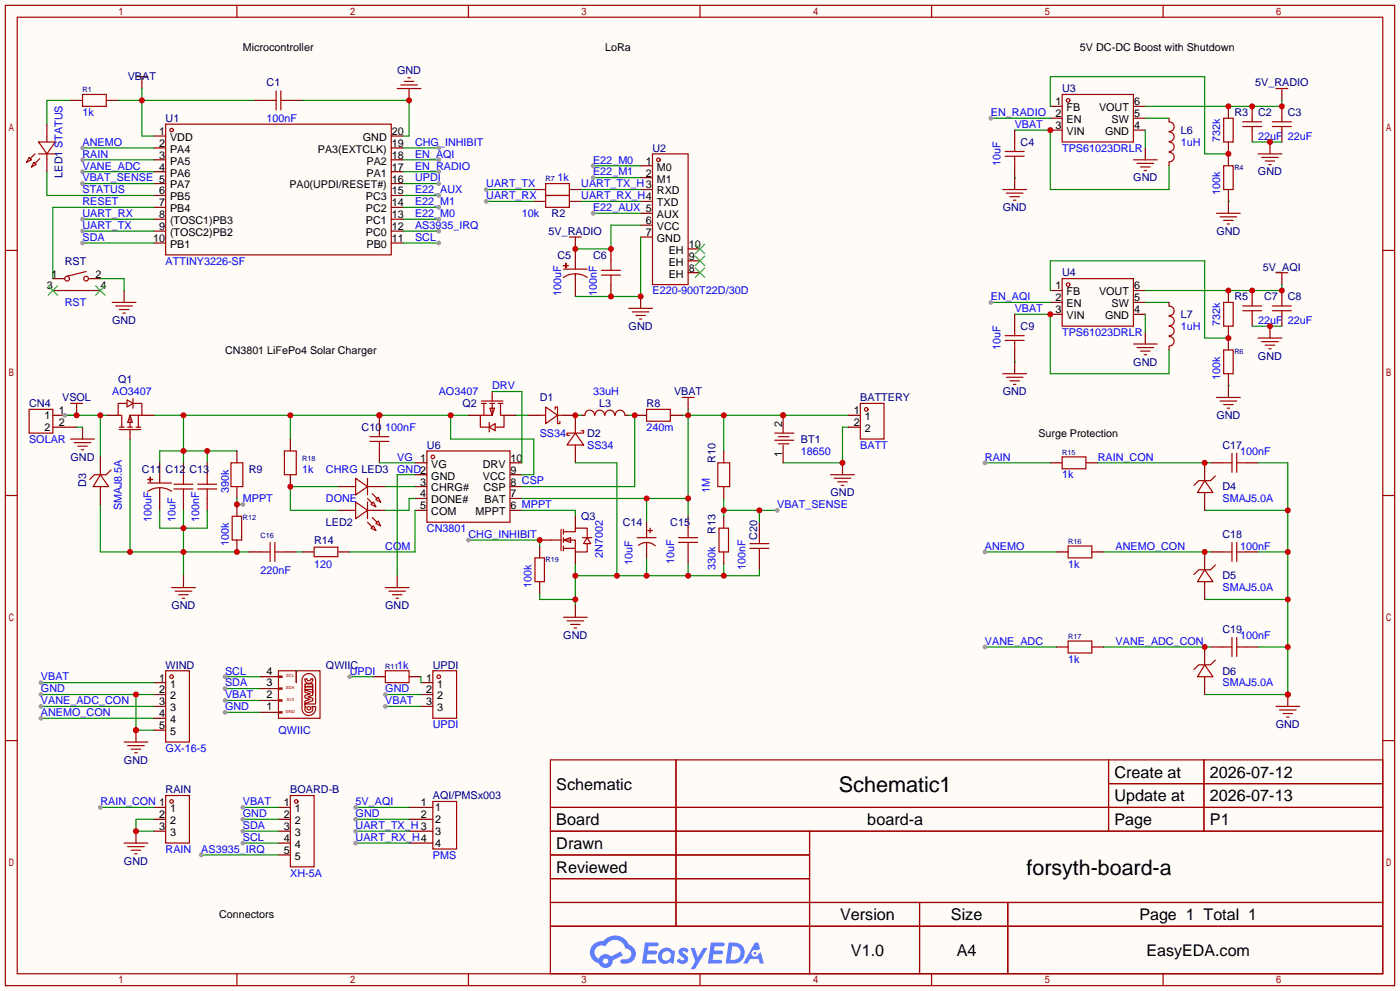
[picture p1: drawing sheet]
<svg xmlns="http://www.w3.org/2000/svg" width="299mm" height="212mm" viewBox="0 0 299 212" stroke-linecap="round" stroke-linejoin="round" font-family="sans-serif">
<path d="M0 0h299.5v211.8h-299.5z" fill="#fffcf7"/>
<g fill="none" stroke="#a10000" stroke-width=".25">
<path d="M1.1 1.1h297.2v209.6h-297.2zM3.7 3.7h292.1v204.5h-292.1zM50.7 1.1v2.6M100.2 1.1v2.6M149.7 1.1v2.6M199.3 1.1v2.6M248.8 1.1v2.6M1.1 53.5h2.6M295.8 53.5h2.5M1.1 105.9h2.6M295.8 105.9h2.5M1.1 158.3h2.6"/>
<path d="M295.8 158.3h2.5M117.7 162.4h178.1v45.8h-178.1zM117.7 172.6h178.1M117.7 177.7h178.1M144.6 162.4v35.6M173.2 177.7v30.5M237.1 162.4v15.3M237.1 167.5h58.7M257.5 162.4v15.3M117.7 182.8h55.5M117.7 192.9h178.1M117.7 187.8h55.5"/>
<path d="M117.7 198h178.1M196.7 192.9v15.3M215.6 192.9v15.3M50.7 208.2v2.5M100.2 208.2v2.5M149.7 208.2v2.5M199.3 208.2v2.5M248.8 208.2v2.5"/>
</g>
<g fill="#5487ff">
<path d="M145.5 202.8a1.3 1.3 0 0 1 1.8 .3l-.4 .6a.54 .54 0 0 0-.9-.2l.1 .2a1.28 1.28 0 0 1 .8 2 1.53 1.53 0 0 1-2.2-.3l.5-.6 .8 .5a.31 .31 0 0 0 .4-.3 .31 .31 0 0 0-.3-.3 1.12 1.12 0 0 1-.6-1.9z"/>
<path d="M147.7 202.7h.9l.7 1.9 1.1-1.9h.9l-2.7 4.5h-.9l1-1.7z"/>
<path d="M138 201.5h1.6a1.31 1.31 0 0 1 1.2 .2 .4 .4 0 0 1-.3 .6h-1.8l-.1 .9h1.6a.4 .4 0 0 1 .4 .4 .4 .4 0 0 1-.4 .4h-1.7l-.2 1.2h1.4a.46 .46 0 0 1 .5 .1 .46 .46 0 0 1 .1 .5l-.3 .2h-2.7z"/>
<path d="M152.1 201.5h1.6a1.32 1.32 0 0 1 1.3 .2 .39 .39 0 0 1-.4 .6h-1.7l-.2 .9h1.7a.4 .4 0 0 1 .3 .4 .4 .4 0 0 1-.4 .4h-1.7l-.2 1.2h1.4a.46 .46 0 0 1 .5 .1 .46 .46 0 0 1 .1 .5l-.3 .2h-2.7z"/>
<path d="M161.5 201.5h.7l.4 1.3-.7 .4a.75 .75 0 0 0-1.1 .3 .75 .75 0 0 0 .5 1 .75 .75 0 0 0 .9-.6l.6-.3 .6 2.4h-.9l-.2-1h-1.9l-.5 1h-.9z"/>
<path d="M155.9 201.5l-.7 4.5h1.5a2.27 2.27 0 0 0 2.6-2.3 2.27 2.27 0 0 0-2.7-2.2zM156.6 202.3a1.5 1.5 0 0 1 1.8 1.5 1.5 1.5 0 0 1-1.9 1.4h-.3z"/>
<path d="M141.3 203.1a1.6 1.6 0 0 0-.3 2.3 1.6 1.6 0 0 0 2.3 .2l.8 .4 .3-2.5-.2-.3h-.4a1.58 1.58 0 0 0-2.5-.1zM141.9 203.6a.98 .98 0 0 1 1.6 .5 .98 .98 0 0 1-1.1 1.2 .94 .94 0 0 1-.8-.6 .94 .94 0 0 1 .3-1.1z"/>
<path d="M126.9 201.9a2.37 2.37 0 0 0 1.2 4 1.54 1.54 0 0 0 1.7 1 1.54 1.54 0 0 0 1.3-1.6l2.1-1.1-.5-.8-2 1.1a1.57 1.57 0 0 0-2.6 .4 1.5 1.5 0 0 1-.8-2.1 1.5 1.5 0 0 1 2.2-.5 2.23 2.23 0 0 1 2.3-1.4 2.23 2.23 0 0 1 2 1.8 1.16 1.16 0 0 1 1.2 1.1 1.16 1.16 0 0 1-1 1.3h-.7a.47 .47 0 0 0-.6 .3 .47 .47 0 0 0 .4 .6 2.17 2.17 0 0 0 2.5-1 2.17 2.17 0 0 0-.3-2.7l-.8-.4a3.2 3.2 0 0 0-5.4-.7l-1.2 .1zM129 205.4a.58 .58 0 0 1 1.1 0 .58 .58 0 0 1-1.1 0z"/>
<circle cx="161.5" cy="203.8" r=".28"/>
</g>
<g fill="none" stroke="#a10000" stroke-width=".25">
<path d="M35.4 26.5h48.3v28h-48.3zM139.6 32.9h7.6v27.9h-7.6zM227.2 20.2h15.2v10.2h-15.2zM227.2 59.6h15.2v10.1h-15.2zM6.2 87.5h5.1v5.1h-5.1zM91.3 96.4h17.8v15.2h-17.8zM35.4 143.4h5.1v15.2h-5.1zM92.6 143.4h5.1v10.1h-5.1zM35.4 170.1h5.1v10.1h-5.1zM62.1 170.1h5.1v15.2h-5.1zM92.6 171.3h5.1v10.2h-5.1z"/>
<circle cx="36.7" cy="27.8" r=".38"/>
<circle cx="140.8" cy="34.2" r=".38"/>
<circle cx="228.5" cy="21.5" r=".38"/>
<circle cx="228.5" cy="60.8" r=".38"/>
<circle cx="92.6" cy="97.7" r=".38"/>
<circle cx="36.7" cy="144.7" r=".38"/>
<circle cx="93.9" cy="144.7" r=".38"/>
<circle cx="36.7" cy="171.3" r=".38"/>
<circle cx="63.4" cy="171.3" r=".38"/>
</g>
<g fill="none" stroke="#870000" stroke-width=".25">
<path d="M32.9 29.1h2.5M32.9 31.6h2.5M32.9 34.2h2.5M32.9 36.7h2.5M32.9 39.2h2.5M83.7 29.1h2.5M83.7 31.6h2.5M83.7 34.2h2.5M83.7 36.7h2.5M83.7 39.2h2.5M137 35.4h2.6M137 38h2.6"/>
<path d="M224.7 22.7h2.5M224.7 25.3h2.5M224.7 27.8h2.5M242.4 22.7h2.6M242.4 25.3h2.6M242.4 27.8h2.6M32.9 41.8h2.5M32.9 44.3h2.5M32.9 46.9h2.5M32.9 49.4h2.5M32.9 51.9h2.5M83.7 41.8h2.5"/>
<path d="M83.7 44.3h2.5M83.7 46.9h2.5M83.7 49.4h2.5M83.7 51.9h2.5M137 40.5h2.6M137 43.1h2.6M137 45.6h2.6M137 48.1h2.6M137 50.7h2.6M147.2 55.8h2.5M147.2 58.3h2.5M147.2 53.2h2.5"/>
<path d="M224.7 62.1h2.5M224.7 64.6h2.5M224.7 67.2h2.5M242.4 62.1h2.6M242.4 64.6h2.6M242.4 67.2h2.6M11.3 88.8h5.1M11.3 91.3h5.1M88.8 98.9h2.5M109.1 98.9h2.5M88.8 101.5h2.5M88.8 104h2.5"/>
<path d="M88.8 106.6h2.5M88.8 109.1h2.5M109.1 101.5h2.5M109.1 104h2.5M109.1 106.6h2.5M109.1 109.1h2.5M32.9 145.9h2.5M32.9 148.5h2.5M32.9 151h2.5M32.9 153.5h2.5M32.9 156.1h2.5M90 145.9h2.6"/>
<path d="M90 148.5h2.6M90 151h2.6M32.9 172.6h2.5M32.9 175.1h2.5M32.9 177.7h2.5M59.6 172.6h2.5M59.6 175.1h2.5M59.6 177.7h2.5M87.5 172.6h5.1M87.5 175.1h5.1M87.5 177.7h5.1M59.6 180.2h2.5"/>
<path d="M59.6 182.8h2.5M87.5 180.2h5.1"/>
</g>
<path d="M148.7 54.7l2 2.1M148.7 57.3l2 2M148.7 52.2l2 2M150.7 54.7l-2 2.1M150.7 57.3l-2 2M150.7 52.2l-2 2" fill="none" stroke="#3c3" stroke-width=".25"/>
<path d="M145.9 88.8h35.6M147.2 87.5v22.9M154.8 88.8v7.6M111.6 106.6h35.6M138.3 106.6v5" fill="none" stroke="#008700" stroke-width=".25"/>
<g fill="#c00">
<circle cx="154.8" cy="88.8" r=".63"/>
<circle cx="147.2" cy="88.8" r=".63"/>
<circle cx="147.2" cy="106.6" r=".63"/>
<circle cx="138.3" cy="106.6" r=".63"/>
<circle cx="167.5" cy="88.8" r=".63"/>
</g>
<path d="M274.2 20.2v1.3M274.2 59.6v1.2" fill="none" stroke="#870000" stroke-width=".25"/>
<path d="M272.9 18.9h2.6M274.2 18.9v1.3M272.9 58.3h2.6M274.2 58.3v1.3" fill="none" stroke="#a10000" stroke-width=".25"/>
<path d="M212 25.3h12.7M274.2 21.5v1.2h-29.2M274.2 60.8v1.3h-29.2" fill="none" stroke="#008700" stroke-width=".25"/>
<circle cx="212" cy="25.3" r=".51" fill="#999"/>
<path d="M212 64.6h12.7" fill="none" stroke="#008700" stroke-width=".25"/>
<circle cx="212" cy="64.6" r=".51" fill="#999"/>
<path d="M86.2 39.2h7.7" fill="none" stroke="#008700" stroke-width=".25"/>
<circle cx="93.9" cy="39.2" r=".51" fill="#999"/>
<path d="M86.2 36.7h7.7" fill="none" stroke="#008700" stroke-width=".25"/>
<circle cx="93.9" cy="36.7" r=".51" fill="#999"/>
<path d="M86.2 34.2h7.7" fill="none" stroke="#008700" stroke-width=".25"/>
<circle cx="93.9" cy="34.2" r=".51" fill="#999"/>
<path d="M86.2 31.6h7.7" fill="none" stroke="#008700" stroke-width=".25"/>
<circle cx="93.9" cy="31.6" r=".51" fill="#999"/>
<path d="M17.7 31.6h15.2" fill="none" stroke="#008700" stroke-width=".25"/>
<circle cx="17.7" cy="31.6" r=".51" fill="#999"/>
<path d="M17.7 34.2h15.2" fill="none" stroke="#008700" stroke-width=".25"/>
<circle cx="17.7" cy="34.2" r=".51" fill="#999"/>
<path d="M17.7 36.7h15.2" fill="none" stroke="#008700" stroke-width=".25"/>
<circle cx="17.7" cy="36.7" r=".51" fill="#999"/>
<path d="M17.7 39.2h15.2" fill="none" stroke="#008700" stroke-width=".25"/>
<circle cx="17.7" cy="39.2" r=".51" fill="#999"/>
<path d="M86.2 51.9h7.7" fill="none" stroke="#008700" stroke-width=".25"/>
<circle cx="93.9" cy="51.9" r=".51" fill="#999"/>
<path d="M17.7 51.9h15.2" fill="none" stroke="#008700" stroke-width=".25"/>
<circle cx="17.7" cy="51.9" r=".51" fill="#999"/>
<path d="M17.7 49.4h15.2" fill="none" stroke="#008700" stroke-width=".25"/>
<circle cx="17.7" cy="49.4" r=".51" fill="#999"/>
<path d="M17.7 46.9h15.2" fill="none" stroke="#008700" stroke-width=".25"/>
<circle cx="17.7" cy="46.9" r=".51" fill="#999"/>
<path d="M10 36.7v5.1h22.9M86.2 49.4h7.7" fill="none" stroke="#008700" stroke-width=".25"/>
<circle cx="93.9" cy="49.4" r=".51" fill="#999"/>
<path d="M86.2 46.9h7.7" fill="none" stroke="#008700" stroke-width=".25"/>
<circle cx="93.9" cy="46.9" r=".51" fill="#999"/>
<path d="M86.2 44.3h7.7" fill="none" stroke="#008700" stroke-width=".25"/>
<circle cx="93.9" cy="44.3" r=".51" fill="#999"/>
<path d="M86.2 41.8h7.7" fill="none" stroke="#008700" stroke-width=".25"/>
<circle cx="93.9" cy="41.8" r=".51" fill="#999"/>
<path d="M87.5 18.9v2.6" fill="none" stroke="#870000" stroke-width=".25"/>
<path d="M85 18.9h5M85.7 18.2h3.6M86.5 17.4h2M87.2 16.6h.6" fill="none" stroke="#a10000" stroke-width=".25"/>
<path d="M64.6 21.5h22.9v7.6h-1.3" fill="none" stroke="#008700" stroke-width=".25"/>
<circle cx="87.5" cy="21.5" r=".63" fill="#c00"/>
<path d="M30.4 17.7v1.2" fill="none" stroke="#870000" stroke-width=".25"/>
<path d="M29.1 16.4h2.5M30.4 16.4v1.3" fill="none" stroke="#a10000" stroke-width=".25"/>
<path d="M30.4 18.9v10.2h2.5M15.1 21.5h-5.1v5M25.3 21.5h29.2" fill="none" stroke="#008700" stroke-width=".25"/>
<circle cx="30.4" cy="21.5" r=".63" fill="#c00"/>
<path d="M272.2 66.4h4M272.2 65.4h4" fill="none" stroke="#a10000" stroke-width=".25"/>
<path d="M274.2 62.1v2.5M274.2 67.2v2.5" fill="none" stroke="#870000" stroke-width=".25"/>
<circle cx="274.2" cy="62.1" r=".63" fill="#c00"/>
<path d="M265.8 66.4h4.1M265.8 65.4h4.1M274.2 64.6v.8M274.2 66.4v.8" fill="none" stroke="#a10000" stroke-width=".25"/>
<path d="M267.8 62.1v2.5M267.8 67.2v2.5" fill="none" stroke="#870000" stroke-width=".25"/>
<circle cx="267.8" cy="62.1" r=".63" fill="#c00"/>
<path d="M272.2 27.1h4M272.2 26h4M267.8 64.6v.8M267.8 66.4v.8" fill="none" stroke="#a10000" stroke-width=".25"/>
<path d="M274.2 22.7v2.6M274.2 27.8v2.6" fill="none" stroke="#870000" stroke-width=".25"/>
<circle cx="274.2" cy="22.7" r=".63" fill="#c00"/>
<path d="M265.8 27.1h4.1M265.8 26h4.1M274.2 25.3v.7M274.2 27.1v.7" fill="none" stroke="#a10000" stroke-width=".25"/>
<path d="M267.8 22.7v2.6M267.8 27.8v2.6" fill="none" stroke="#870000" stroke-width=".25"/>
<circle cx="267.8" cy="22.7" r=".63" fill="#c00"/>
<path d="M242.4 34.2h5.1M243.2 34.9h3.6M244 35.7h2M244.7 36.4h.5M267.8 25.3v.7M267.8 27.1v.7M242.4 73.5h5.1M243.2 74.3h3.6M244 75.1h2M244.7 75.8h.5" fill="none" stroke="#a10000" stroke-width=".25"/>
<path d="M245 31.6v2.6M271.7 30.4v2.5M245 71v2.5" fill="none" stroke="#870000" stroke-width=".25"/>
<path d="M245 27.8v3.8M267.8 30.4h6.4M245 67.2v3.8M267.8 69.7h6.4" fill="none" stroke="#008700" stroke-width=".25"/>
<circle cx="271.7" cy="30.4" r=".63" fill="#c00"/>
<path d="M269.1 32.9h5.1M269.9 33.7h3.5M270.6 34.4h2.1M271.4 35.2h.5" fill="none" stroke="#a10000" stroke-width=".25"/>
<path d="M271.7 69.7v2.6" fill="none" stroke="#870000" stroke-width=".25"/>
<circle cx="271.7" cy="69.7" r=".63" fill="#c00"/>
<path d="M261.7 25.3h2.1v5.1h-2.1zM269.1 72.3h5.1M269.9 73h3.5M270.6 73.8h2.1M271.4 74.5h.5" fill="none" stroke="#a10000" stroke-width=".25"/>
<path d="M262.8 22.7v2.6" fill="none" stroke="#870000" stroke-width=".25"/>
<circle cx="262.8" cy="22.7" r=".63" fill="#c00"/>
<path d="M262.8 30.4v2.5M262.8 62.1v2.5" fill="none" stroke="#870000" stroke-width=".25"/>
<path d="M261.7 64.6h2.1v5.1h-2.1z" fill="none" stroke="#a10000" stroke-width=".25"/>
<circle cx="262.8" cy="62.1" r=".63" fill="#c00"/>
<path d="M262.8 32.9v2.5M262.8 40.5v5.1M262.8 69.7v5.1M262.8 79.9v5.1M50.7 107.8v2.6M50.7 115.4v2.6M115.4 116.7v2.6M115.4 124.3v2.6" fill="none" stroke="#870000" stroke-width=".25"/>
<path d="M261.7 35.4h2.1v5.1h-2.1zM260.2 45.6h5.1M261 46.4h3.5M261.7 47.1h2.1M262.5 47.9h.5M261.7 74.8h2.1v5.1h-2.1zM260.2 85h5.1M261 85.7h3.5M261.7 86.5h2.1M262.5 87.2h.5M49.7 110.4h2v5h-2zM114.4 119.3h2.1v5h-2.1z" fill="none" stroke="#a10000" stroke-width=".25"/>
<path d="M262.8 43.1h.1M224.7 62.1v-6.3h33v16.5h5.1M262.8 82.4h.1" fill="none" stroke="#008700" stroke-width=".25"/>
<circle cx="262.8" cy="72.3" r=".63" fill="#c00"/>
<path d="M224.7 22.7v-6.3h33v16.5h5.1" fill="none" stroke="#008700" stroke-width=".25"/>
<circle cx="262.8" cy="32.9" r=".63" fill="#c00"/>
<path d="M217 67.2h7.7v12.7h25.4v-5.1M245 64.6h5.1" fill="none" stroke="#008700" stroke-width=".25"/>
<circle cx="224.7" cy="67.2" r=".63" fill="#c00"/>
<path d="M217 27.8h7.7v12.7h25.4v-5.1M245 25.3h5.1" fill="none" stroke="#008700" stroke-width=".25"/>
<circle cx="224.7" cy="27.8" r=".63" fill="#c00"/>
<g fill="none" stroke="#a10000" stroke-width=".25">
<path d="M215 33.4h4.1M215 32.4h4.1M217 30.4v2M217 33.4v2M214.5 40.5h5.1M215.3 41.3h3.5M216 42h2.1M216.8 42.8h.5M214.5 79.9h5.1M215 72.8h4.1M215 71.8h4.1M217 69.7v2.1"/>
<path d="M217 72.8v2M15.1 93.9h5.1M15.1 86.2h2.6M15.9 94.6h3.5M16.4 86.2v1.3M16.6 95.4h2.1M17.4 96.1h.5M215.3 80.6h3.5M216 81.4h2.1M216.8 82.2h.5M37.2 104.5h4.1M37.2 103.5h4.1"/>
<path d="M39.2 101.5v2M39.2 104.5v2.1M145.2 116h4M145.2 114.9h4M147.2 112.9v2M147.2 116v2"/>
</g>
<path d="M217 27.8v2.6M217 35.4v5.1M217 67.2v2.5M217 74.8v5.1M16.4 87.5v1.3M17.7 91.3v2.6M39.2 98.9v2.6M39.2 106.6v2.5M147.2 110.4v2.5M147.2 118v2.5" fill="none" stroke="#870000" stroke-width=".25"/>
<path d="M217 38h.1M217 77.3h.1M16.4 91.3h1.3M32.9 88.8h67.3M39.2 88.8v10.1M44.3 96.4v2.5M50.7 96.4h-16.5v2.5M62.1 88.8v5.1M96.4 88.8v5.1h17.8v7.6h-2.6" fill="none" stroke="#008700" stroke-width=".25"/>
<g fill="#c00">
<circle cx="96.4" cy="88.8" r=".63"/>
<circle cx="81.2" cy="88.8" r=".63"/>
<circle cx="62.1" cy="88.8" r=".63"/>
<circle cx="39.2" cy="88.8" r=".63"/>
<circle cx="39.2" cy="96.4" r=".63"/>
<circle cx="44.3" cy="96.4" r=".63"/>
</g>
<path d="M54.5 21.5h2.5M62.1 21.5h2.5M130.7 53.2v2.6M130.7 60.8v2.6M81.2 88.8v2.5M259 98.9h2.5M266.6 98.9h2.5M259 118h2.5M266.6 118h2.5" fill="none" stroke="#870000" stroke-width=".25"/>
<g fill="none" stroke="#a10000" stroke-width=".25">
<path d="M59.1 19.4v4.1M60.1 19.4v4.1M57 21.5h2.1M60.1 21.5h2M128.7 57.8h4M128.7 58.8h4M130.7 55.8v2M130.7 58.8v2M261.5 98.9h2M263.5 96.9v4.1M264.5 96.9v4.1M264.5 98.9h2.1"/>
<path d="M261.5 118h2M263.5 116v4M264.5 118h2.1M264.5 116v4"/>
</g>
<circle cx="81.2" cy="88.8" r=".63" fill="#c00"/>
<path d="M123.1 53.2v4.3M123.1 58.5v4.9M34.2 98.9v4.4M44.3 98.9v2.6M81.2 96.4v2.5M34.2 104.3v4.8M44.3 106.6v2.5M162.4 111.6v2.6M162.4 119.3v2.5M259 138.3h2.5M266.6 138.3h2.5" fill="none" stroke="#870000" stroke-width=".25"/>
<g fill="none" stroke="#a10000" stroke-width=".25">
<path d="M120.5 56.8h1zM120.5 59.3a4.6 4.6 0 0 1 5.1 0M120.5 57.5h5.1M121 56.3l.1 1zM79.1 93.3h4.1M79.1 94.4h4.1M81.2 91.3v2M81.2 94.4v2M31.6 102.5h1zM31.6 105a4.6 4.6 0 0 1 5.1 0M31.6 103.3h5.1M32.1 102l.1 1z"/>
<path d="M42.3 104.5h4.1M42.3 103.5h4.1M44.3 101.5v2M44.3 104.5v2.1M160.4 116.2h4.1M160.4 117.2h4.1M162.4 114.2v2M162.4 117.2v2.1M261.5 138.3h2M263.5 136.3v4M264.5 138.3h2.1M264.5 136.3v4"/>
</g>
<path d="M27.8 93.9v24.1M21.5 107.8v10.2h31.7M34.2 109.1v3.8h10.1v-3.8M39.2 109.1v14" fill="none" stroke="#008700" stroke-width=".25"/>
<g fill="#c00">
<circle cx="39.2" cy="112.9" r=".63"/>
<circle cx="39.2" cy="118" r=".63"/>
<circle cx="50.7" cy="118" r=".63"/>
<circle cx="27.8" cy="118" r=".63"/>
</g>
<path d="M50.7 96.4v2.5M50.7 104v2.6M39.2 123.1v2.5" fill="none" stroke="#870000" stroke-width=".25"/>
<path d="M49.4 98.9h2.5v5.1h-2.5zM36.7 125.6h5.1M37.5 126.4h3.5M38.2 127.1h2.1M39 127.9h.5" fill="none" stroke="#a10000" stroke-width=".25"/>
<path d="M50.7 106.6v1.2h1.2" fill="none" stroke="#008700" stroke-width=".25"/>
<circle cx="50.7" cy="107.8" r=".63" fill="#c00"/>
<circle cx="51.9" cy="107.8" r=".51" fill="#999"/>
<g fill="none" stroke="#008700" stroke-width=".25">
<path d="M81.2 98.9h7.6M105.3 83.7h6.3v15.2M123.1 98.9h8.9v24.2M63.4 118h1.2M88.8 109.1v8.9h-14M88.8 101.5h-3.8v21.6M111.6 109.1h11.5v1.3M138.3 119.3v3.8M115.4 126.9v1.2h7.7M123.1 120.5v8.9M147.2 120.5v2.6M154.8 120.5v2.6"/>
<path d="M162.4 121.8v1.3h-39.3"/>
</g>
<g fill="none" stroke="#a10000" stroke-width=".25">
<path d="M6.2 33.7l.5 .5-1 .5zM7.2 34.7l.5 .5-1 .5zM7.5 32.9l-1 1M8.3 30.4h3.5l-1.8 2.5zM8.3 32.9h3.5M8.5 33.9l-1 1M10 29.1v1.3M10 32.9v1.3M17.7 20.2h5v2.5h-5zM116.7 39.2h5.1v2.6h-5.1zM25.5 91.3h1M25.5 91.8h4.6"/>
<path d="M27.1 86.2h-1.8v2.6h.7v2.5M27.2 85.5l1.2 .7-1.2 .8zM27.3 91.3h1M27.8 88.8l.5 1.5h-1zM27.8 91.8v.8M28.4 85.2v2M28.6 86.2h1.8v2.6h-2.6v2.5M29.1 91.3h1M29.6 88.8v2.5M60.8 96.4h2.6v5.1h-2.6zM103 86.2h1M103 85.7h4.6"/>
<path d="M103.5 86.2v2.6M104.6 90.3v2M104.6 91.3l1.3-.7v1.5zM104.8 87.2h1l-.5 1.6zM104.8 86.2h1M105.3 86.2v2.6h-2.6v2.5h1.8M105.3 85v.7M106.6 86.2h1M107.1 86.2v2.6h.7v2.5h-1.8M115.4 88.8h1.3M116.7 87l2.6 1.8-2.6 1.8zM118.7 87.5v-.5h.6v3.6h.5v-.6"/>
<path d="M119.3 88.8h1.2M123.1 92.6l1.7 2.5h-3.5zM123.1 91.3v1.3M123.1 95.1v1.3M124.3 92.1h.5v.5h-3.5v.5h.5M227.2 97.7h5.1v2.5h-5.1zM55.8 118h2M57.8 116v4M58.8 118h2M58.8 116v4M67.2 117h5.1v2h-5.1zM74.8 109.1h1.3"/>
<path d="M74.8 104h1.3M76.1 107.3l2.5 1.8-2.5 1.8zM76.1 102.2l2.5 1.8-2.5 1.8zM78.6 111.6l1 1M78.6 109.1h1.3M78.6 102.2v3.6M78.6 107.3v3.6M78.6 106.6l1 1M78.6 104h1.3M79.4 112.9l.5-.5 .5 1zM79.4 107.8l.5-.5 .5 1zM79.6 110.6l1 1"/>
<path d="M79.6 105.5l1 1.1M80.4 111.9l.5-.5 .5 1zM80.4 106.8l.5-.5 .5 1zM228.5 116.7h5.1v2.6h-5.1zM82.4 125.6h5.1M83.2 126.4h3.5M83.9 127.1h2.1M84.7 127.9h.5M228.5 137h5.1v2.6h-5.1zM82.4 143.4h5.1v2.5h-5.1z"/>
</g>
<g fill="none" stroke="#870000" stroke-width=".25">
<path d="M10 26.5v2.6M10 34.2v2.5M15.1 21.5h2.6M22.7 21.5h2.6M114.2 40.5h2.5M121.8 40.5h2.5M22.7 88.8h2.6M27.8 92.6v1.3M30.4 88.8h2.5M62.1 93.9v2.5M100.2 88.8h2.5M105.3 83.7v1.3"/>
<path d="M107.8 88.8h2.6M112.9 88.8h2.5M120.5 88.8h2.6v2.5M123.1 96.4v2.5M224.7 98.9h2.5M232.3 98.9h2.5M53.2 118h2.6M60.8 118h2.6M62.1 101.5v2.5M64.6 118h2.6M72.3 109.1h2.5M72.3 104h2.5"/>
<path d="M72.3 118h2.5M79.9 109.1h2.5M79.9 104h2.5M225.9 118h2.6M233.6 118h2.5M85 123.1v2.5M225.9 138.3h2.6M233.6 138.3h2.5M79.9 144.7h2.5M87.5 144.7h2.5"/>
</g>
<g fill="#c00">
<circle cx="123.1" cy="123.1" r=".63"/>
<circle cx="132" cy="123.1" r=".63"/>
<circle cx="138.3" cy="123.1" r=".63"/>
<circle cx="147.2" cy="123.1" r=".63"/>
<circle cx="154.8" cy="123.1" r=".63"/>
<circle cx="123.1" cy="128.1" r=".63"/>
</g>
<path d="M124.3 88.8h.8M133.7 88.8h.8M123.1 129.4v2.6" fill="none" stroke="#870000" stroke-width=".25"/>
<path d="M125.1 88.8a1.01 1.01 0 0 1 1-1.1 1.01 1.01 0 0 1 1 1.1M127.3 88.8a1.01 1.01 0 0 1 1-1.1 1.01 1.01 0 0 1 1 1.1M129.4 88.8a1.01 1.01 0 0 1 1-1.1 1.01 1.01 0 0 1 1.1 1.1M131.6 88.8a1.01 1.01 0 0 1 1-1.1 1.01 1.01 0 0 1 1 1.1M120.5 132h5.1M121.3 132.7h3.5M122 133.5h2.1M122.8 134.2h.5" fill="none" stroke="#a10000" stroke-width=".25"/>
<path d="M110.4 88.8h2.5M123.1 88.8h1.2" fill="none" stroke="#008700" stroke-width=".25"/>
<circle cx="123.1" cy="88.8" r=".63" fill="#c00"/>
<path d="M134.5 88.8h1.3v15.2h-24.2" fill="none" stroke="#008700" stroke-width=".25"/>
<path d="M138.3 87.5h5.1v2.5h-5.1z" fill="none" stroke="#a10000" stroke-width=".25"/>
<path d="M135.8 88.8h2.5M143.4 88.8h2.5" fill="none" stroke="#870000" stroke-width=".25"/>
<circle cx="135.8" cy="88.8" r=".63" fill="#c00"/>
<g fill="none" stroke="#a10000" stroke-width=".25">
<path d="M121.8 50.7h2.5M123.1 50.7v1.2M134.5 65.9h5.1M135.3 66.7h3.5M136 67.4h2M136.8 68.2h.5M145.9 85h2.6M147.2 85v1.2M136.3 114.9h4M136.6 116.6a2.74 2.74 0 0 1 3.6 .1M138.3 114.2v.7M138.3 116v.7"/>
<path d="M138.6 113.4h1M139.1 112.9v1"/>
</g>
<path d="M123.1 51.9v1.3M137 63.4v2.5M147.2 86.2v1.3M138.3 111.6v2.6M138.3 116.7v2.6" fill="none" stroke="#870000" stroke-width=".25"/>
<path d="M137 50.7v12.7h-13.9" fill="none" stroke="#008700" stroke-width=".25"/>
<g fill="#c00">
<circle cx="137" cy="63.4" r=".63"/>
<circle cx="130.7" cy="63.4" r=".63"/>
</g>
<path d="M116.7 41.8h5.1v2.5h-5.1z" fill="none" stroke="#a10000" stroke-width=".25"/>
<path d="M114.2 43.1h2.5M121.8 43.1h2.5" fill="none" stroke="#870000" stroke-width=".25"/>
<path d="M137 48.1h-6.3v5.1h-7.6" fill="none" stroke="#008700" stroke-width=".25"/>
<g fill="#c00">
<circle cx="123.1" cy="53.2" r=".63"/>
<circle cx="130.7" cy="53.2" r=".63"/>
</g>
<path d="M104 43.1h10.2M124.3 43.1h12.7" fill="none" stroke="#008700" stroke-width=".25"/>
<circle cx="104" cy="43.1" r=".51" fill="#999"/>
<path d="M126.9 45.6h10.1" fill="none" stroke="#008700" stroke-width=".25"/>
<circle cx="126.9" cy="45.6" r=".51" fill="#999"/>
<path d="M126.9 38h10.1M124.3 40.5h12.7" fill="none" stroke="#008700" stroke-width=".25"/>
<circle cx="126.9" cy="38" r=".51" fill="#999"/>
<path d="M126.9 35.4h10.1" fill="none" stroke="#008700" stroke-width=".25"/>
<circle cx="126.9" cy="35.4" r=".51" fill="#999"/>
<path d="M154.8 96.4v2.5M154.8 104v2.6M154.8 110.4v2.5M154.8 118v2.5" fill="none" stroke="#870000" stroke-width=".25"/>
<path d="M153.5 98.9h2.6v5.1h-2.6zM153.8 112.9h2v5.1h-2z" fill="none" stroke="#a10000" stroke-width=".25"/>
<path d="M154.8 106.6v3.8M154.8 109.1h11.4M162.4 109.1v2.5" fill="none" stroke="#008700" stroke-width=".25"/>
<g fill="#c00">
<circle cx="154.8" cy="109.1" r=".63"/>
<circle cx="162.4" cy="109.1" r=".63"/>
</g>
<circle cx="166.2" cy="109.1" r=".51" fill="#999"/>
<path d="M29.1 177.7v2.5" fill="none" stroke="#870000" stroke-width=".25"/>
<path d="M26.5 180.2h5.1M27.3 181h3.6M28.1 181.7h2M28.8 182.5h.5" fill="none" stroke="#a10000" stroke-width=".25"/>
<path d="M32.9 175.1h-3.8v2.6h3.8" fill="none" stroke="#008700" stroke-width=".25"/>
<circle cx="29.1" cy="177.7" r=".63" fill="#c00"/>
<path d="M21.5 172.6h11.4" fill="none" stroke="#008700" stroke-width=".25"/>
<circle cx="21.5" cy="172.6" r=".51" fill="#999"/>
<path d="M210.7 98.9h14M234.8 98.9h24.2" fill="none" stroke="#008700" stroke-width=".25"/>
<circle cx="210.7" cy="98.9" r=".51" fill="#999"/>
<path d="M210.7 118h15.2" fill="none" stroke="#008700" stroke-width=".25"/>
<circle cx="210.7" cy="118" r=".51" fill="#999"/>
<path d="M236.1 118h22.9M210.7 138.3h15.2" fill="none" stroke="#008700" stroke-width=".25"/>
<circle cx="210.7" cy="138.3" r=".51" fill="#999"/>
<path d="M269.1 98.9h6.4v49.6h-17.8M257.7 109.1h17.8M269.1 118h6.4M236.1 138.3h22.9M257.7 128.1h17.8M269.1 138.3h6.4" fill="none" stroke="#008700" stroke-width=".25"/>
<g fill="#c00">
<circle cx="275.5" cy="138.3" r=".63"/>
<circle cx="275.5" cy="148.5" r=".63"/>
<circle cx="275.5" cy="128.1" r=".63"/>
<circle cx="275.5" cy="118" r=".63"/>
<circle cx="275.5" cy="109.1" r=".63"/>
</g>
<path d="M275.5 148.5v2.5" fill="none" stroke="#870000" stroke-width=".25"/>
<circle cx="275.5" cy="148.5" r=".63" fill="#c00"/>
<path d="M272.9 151h5.1M273.7 151.8h3.5M274.4 152.5h2.1M275.2 153.3h.5" fill="none" stroke="#a10000" stroke-width=".25"/>
<path d="M8.8 145.9h24.1" fill="none" stroke="#008700" stroke-width=".25"/>
<circle cx="8.8" cy="145.9" r=".51" fill="#999"/>
<path d="M8.8 148.5h24.1M29.1 148.5v7.6h3.8" fill="none" stroke="#008700" stroke-width=".25"/>
<g fill="#c00">
<circle cx="29.1" cy="148.5" r=".63"/>
<circle cx="29.1" cy="156.1" r=".63"/>
</g>
<circle cx="8.8" cy="148.5" r=".51" fill="#999"/>
<path d="M8.8 151h24.1" fill="none" stroke="#008700" stroke-width=".25"/>
<circle cx="8.8" cy="151" r=".51" fill="#999"/>
<path d="M8.8 153.5h24.1" fill="none" stroke="#008700" stroke-width=".25"/>
<circle cx="8.8" cy="153.5" r=".51" fill="#999"/>
<path d="M51.9 172.6h7.7" fill="none" stroke="#008700" stroke-width=".25"/>
<circle cx="51.9" cy="172.6" r=".51" fill="#999"/>
<path d="M51.9 175.1h7.7" fill="none" stroke="#008700" stroke-width=".25"/>
<circle cx="51.9" cy="175.1" r=".51" fill="#999"/>
<path d="M51.9 177.7h7.7" fill="none" stroke="#008700" stroke-width=".25"/>
<circle cx="51.9" cy="177.7" r=".51" fill="#999"/>
<path d="M51.9 180.2h7.7" fill="none" stroke="#008700" stroke-width=".25"/>
<circle cx="51.9" cy="180.2" r=".51" fill="#999"/>
<path d="M43.1 182.8h16.5" fill="none" stroke="#008700" stroke-width=".25"/>
<circle cx="43.1" cy="182.8" r=".51" fill="#999"/>
<path d="M76.1 172.6h11.4" fill="none" stroke="#008700" stroke-width=".25"/>
<circle cx="76.1" cy="172.6" r=".51" fill="#999"/>
<path d="M76.1 175.1h11.4" fill="none" stroke="#008700" stroke-width=".25"/>
<circle cx="76.1" cy="175.1" r=".51" fill="#999"/>
<path d="M76.1 177.7h11.4" fill="none" stroke="#008700" stroke-width=".25"/>
<circle cx="76.1" cy="177.7" r=".51" fill="#999"/>
<path d="M76.1 180.2h11.4" fill="none" stroke="#008700" stroke-width=".25"/>
<circle cx="76.1" cy="180.2" r=".51" fill="#999"/>
<path d="M82.4 148.5h7.6M90 144.7v1.2" fill="none" stroke="#008700" stroke-width=".25"/>
<circle cx="82.4" cy="148.5" r=".51" fill="#999"/>
<path d="M82.4 151h7.6" fill="none" stroke="#008700" stroke-width=".25"/>
<circle cx="82.4" cy="151" r=".51" fill="#999"/>
<path d="M74.8 144.7h5.1" fill="none" stroke="#008700" stroke-width=".25"/>
<circle cx="74.8" cy="144.7" r=".51" fill="#999"/>
<path d="M104 40.5h10.2" fill="none" stroke="#008700" stroke-width=".25"/>
<circle cx="104" cy="40.5" r=".51" fill="#999"/>
<path d="M48.1 144.7h7.7" fill="none" stroke="#008700" stroke-width=".25"/>
<circle cx="48.1" cy="144.7" r=".51" fill="#999"/>
<path d="M48.1 147.2h7.7" fill="none" stroke="#008700" stroke-width=".25"/>
<circle cx="48.1" cy="147.2" r=".51" fill="#999"/>
<path d="M48.1 149.7h7.7" fill="none" stroke="#008700" stroke-width=".25"/>
<circle cx="48.1" cy="149.7" r=".51" fill="#999"/>
<path d="M48.1 152.3h7.7" fill="none" stroke="#008700" stroke-width=".25"/>
<circle cx="48.1" cy="152.3" r=".51" fill="#999"/>
<g fill="none" stroke="#a10000" stroke-width=".25">
<path d="M59.6 152.1h.7v.3h-.7zM59.6 149.6h.7v.3h-.7zM59.6 147.1h.7v.2h-.7zM59.6 144.5h.7v.3h-.7zM59.6 143.4h8.9v10.1h-8.9zM65.1 144.4a1.46 1.46 0 0 1 2.4 .9v5.2h-2.3l1.7-.7v-.6l-1-.3 1-.3v-2.4h-.8v-.1a.8 .8 0 0 0 .8-1h-.4a.4 .4 0 0 1-.4 .4 .4 .4 0 0 1-.4-.4h-.5a.82 .82 0 0 0 .9 1v.1h-.9v.5h1.7v.1h-1.7v.6h1.7v.7l-1.7-.6v.5l1.1 .3-.4 .2a.48 .48 0 0 0-.7 .4 .48 .48 0 0 0 .7 .5l.4 .1-.3 .1a.69 .69 0 0 0-.8 .4v1h.2a.79 .79 0 0 0 .1 1.1 .79 .79 0 0 0 1.1 0 .79 .79 0 0 0 .1-1.1h.8a1.49 1.49 0 0 1-1.1 1.9 1.49 1.49 0 0 1-1.8-1.2v-6.5z"/>
<circle cx="66.1" cy="151.4" r=".4"/>
</g>
<path d="M55.8 152.3h3.8M55.8 149.7h3.8M55.8 147.2h3.8M55.8 144.7h3.8M63.4 143.4v2.5" fill="none" stroke="#870000" stroke-width=".25"/>
<path d="M13.8 88.8h8.9M21.5 88.8v8.9M63.4 143.4h.1" fill="none" stroke="#008700" stroke-width=".25"/>
<g fill="#c00">
<circle cx="16.4" cy="88.8" r=".63"/>
<circle cx="21.5" cy="88.8" r=".63"/>
</g>
<circle cx="13.8" cy="88.8" r=".51" fill="#999"/>
<path d="M21.5 97.7v3.8M257.7 98.9v3.8M21.5 104v3.8M257.7 105.3v3.8" fill="none" stroke="#870000" stroke-width=".25"/>
<path d="M21.5 101.5l1.7 2.5h-3.3zM23.7 100.5l-1 1h-2.5l-1 1M257.7 102.7l1.8 2.6h-3.3zM260 101.7l-1 1h-2.6l-1 1.1" fill="none" stroke="#a10000" stroke-width=".25"/>
<circle cx="257.7" cy="98.9" r=".63" fill="#c00"/>
<path d="M257.7 121.8l1.8 2.5h-3.3zM260 120.8l-1 1h-2.6l-1 1" fill="none" stroke="#a10000" stroke-width=".25"/>
<path d="M257.7 118v3.8M257.7 124.3v3.8" fill="none" stroke="#870000" stroke-width=".25"/>
<circle cx="257.7" cy="118" r=".63" fill="#c00"/>
<path d="M257.7 142.1l1.8 2.6h-3.3zM260 141.1l-1 1h-2.6l-1 1" fill="none" stroke="#a10000" stroke-width=".25"/>
<path d="M257.7 138.3v3.8M257.7 144.7v3.8" fill="none" stroke="#870000" stroke-width=".25"/>
<circle cx="257.7" cy="138.3" r=".63" fill="#c00"/>
<path d="M29.1 156.1v2.5" fill="none" stroke="#870000" stroke-width=".25"/>
<circle cx="29.1" cy="156.1" r=".63" fill="#c00"/>
<path d="M26.5 158.6h5.1M27.3 159.4h3.6M28.1 160.1h2M28.8 160.9h.5" fill="none" stroke="#a10000" stroke-width=".25"/>
<path d="M72.3 104h-10.2v5.1h10.2" fill="none" stroke="#008700" stroke-width=".25"/>
<circle cx="62.1" cy="104" r=".63" fill="#c00"/>
<path d="M181.5 91.3h-1.3v7.6h-12.7M82.4 104h6.4M88.8 106.6h-1.3v2.5h-5.1" fill="none" stroke="#008700" stroke-width=".25"/>
<path d="M180.2 98.9v2.6" fill="none" stroke="#870000" stroke-width=".25"/>
<path d="M177.7 101.5h5.1M178.4 102.2h3.6M179.2 103h2M180 103.8h.5" fill="none" stroke="#a10000" stroke-width=".25"/>
<circle cx="180.2" cy="98.9" r=".63" fill="#c00"/>
<path d="M118 115.4h2M120 113.2v4.5M120.5 115.4l1.5-.5v1.1zM120.5 113.7h2.6v-.8h2.5v2M120.5 115.4h2.6v2.6h2.5v-1.8M120.5 117.2h2.6M120.5 113.2v1M120.5 114.9v1.1M120.5 116.7v1M124.6 114.9h2M125.6 114.9l.8 1.3h-1.6z" fill="none" stroke="#a10000" stroke-width=".25"/>
<path d="M115.4 115.4h2.6M123.1 110.4v2.5M123.1 118v2.5" fill="none" stroke="#870000" stroke-width=".25"/>
<path d="M100.2 115.4h15.2v1.3" fill="none" stroke="#008700" stroke-width=".25"/>
<circle cx="115.4" cy="115.4" r=".63" fill="#c00"/>
<circle cx="100.2" cy="115.4" r=".51" fill="#999"/>
<g fill="none" stroke="#a10000" stroke-width=".25">
<path d="M18.4 58l-4 1.1M13.8 62.1h5.1M24 64.6h5.1M24.8 65.4h3.5M25.5 66.2h2.1M26.3 66.9h.5M184 86.2h5.1v7.7h-5.1z"/>
<circle cx="14.4" cy="59.6" r=".51"/>
<circle cx="18.4" cy="59.6" r=".51"/>
<circle cx="185.3" cy="87.5" r=".38"/>
</g>
<path d="M11.3 59.6h2.5M18.9 59.6h2.6M11.3 62.1h2.5M18.9 62.1h2.6M26.5 62.1v2.5M167.5 88.8v3.8M181.5 88.8h2.5M181.5 91.3h2.5" fill="none" stroke="#870000" stroke-width=".25"/>
<path d="M21.5 59.6h5v2.5M32.9 44.3h-21.6v15.3" fill="none" stroke="#008700" stroke-width=".25"/>
<path d="M10.3 61.1l2 2M12.3 61.1l-2 2M20.4 61.1l2.1 2M22.5 61.1l-2.1 2" fill="none" stroke="#3c3" stroke-width=".25"/>
<circle cx="167.5" cy="88.8" r=".63" fill="#c00"/>
<path d="M250.1 25.3v.7M250.1 34.7v.7M250.1 64.6v.8M250.1 74v.8M167.5 95.1v3.8" fill="none" stroke="#870000" stroke-width=".25"/>
<path d="M250.1 26.1a1.01 1.01 0 0 1 1.1 1 1.01 1.01 0 0 1-1.1 1M250.1 32.6a1.01 1.01 0 0 1 1.1 1 1.01 1.01 0 0 1-1.1 1M250.1 28.2a1.01 1.01 0 0 1 1.1 1 1.01 1.01 0 0 1-1.1 1M250.1 30.4a1.01 1.01 0 0 1 1.1 1 1.01 1.01 0 0 1-1.1 1M250.1 65.4a1.01 1.01 0 0 1 1.1 1 1.01 1.01 0 0 1-1.1 1.1M250.1 71.9a1.01 1.01 0 0 1 1.1 1 1.01 1.01 0 0 1-1.1 1.1M250.1 67.6a1.01 1.01 0 0 1 1.1 1 1.01 1.01 0 0 1-1.1 1M250.1 69.7a1.01 1.01 0 0 1 1.1 1.1 1.01 1.01 0 0 1-1.1 1M165.7 94.1h4.1M165.7 92.6h4.1M166.5 94.9h2.3M166.5 93.3h2.3" fill="none" stroke="#a10000" stroke-width=".25"/>
<g font-size="4.6">
<text x="179.4" y="169.4">Schematic1</text>
<text x="219.6" y="187.1">forsyth-board-a</text>
</g>
<g font-size="3.5">
<text x="238.4" y="166.2">Create at</text>
<text x="258.8" y="166.2">2026-07-12</text>
<text x="119" y="168.8">Schematic</text>
<text x="238.4" y="171.3">Update at</text>
<text x="258.8" y="171.3">2026-07-13</text>
<text x="119" y="176.4">Board</text>
<text x="185.5" y="176.4">board-a</text>
<text x="258.8" y="176.4">P1</text>
<text x="119" y="181.5">Drawn</text>
<text x="119" y="186.6">Reviewed</text>
<text x="179.7" y="196.7">Version</text>
<text x="203.4" y="196.7">Size</text>
<text x="182" y="204.3">V1.0</text>
<text x="204.7" y="204.3">A4</text>
</g>
<g font-size="3.4">
<text x="238.4" y="176.4">Page</text>
<text x="243.7" y="196.7">Page 1 Total 1</text>
<text x="245.3" y="204.3">EasyEDA.com</text>
</g>
<g font-size="2.3">
<text x="51.9" y="10.8">Microcontroller</text>
<text x="129.4" y="10.8">LoRa</text>
<text x="231" y="10.8">5V DC-DC Boost with Shutdown</text>
<text x="225.8" y="22.5">1</text>
<text x="228.1" y="23.8">FB</text>
<text x="235.1" y="23.8">VOUT</text>
<text x="242.6" y="22.5">6</text>
<text x="34" y="28.9">1</text>
<text x="83.8" y="28.9">20</text>
<text x="225.8" y="25">2</text>
<text x="225.8" y="27.6">3</text>
<text x="228.1" y="26.3">EN</text>
<text x="228.1" y="28.9">VIN</text>
<text x="236.4" y="28.9">GND</text>
<text x="237.8" y="26.3">SW</text>
<text x="242.6" y="27.6">4</text>
<text x="242.6" y="25">5</text>
<text x="34" y="31.4">2</text>
<text x="34" y="33.9">3</text>
<text x="36.4" y="30.1">VDD</text>
<text x="36.4" y="32.7">PA4</text>
<text x="36.4" y="35.2">PA5</text>
<text x="68" y="32.6">PA3(EXTCLK)</text>
<text x="77.6" y="30.1">GND</text>
<text x="78.4" y="35.2">PA2</text>
<text x="83.8" y="33.9">18</text>
<text x="83.8" y="31.4">19</text>
<text x="138.2" y="35.2">1</text>
<text x="34" y="36.5">4</text>
<text x="34" y="41.6">6</text>
<text x="36.4" y="37.7">PA6</text>
<text x="36.4" y="40.3">PA7</text>
<text x="61.9" y="40.3">PA0(UPDI/RESET#)</text>
<text x="78.4" y="37.7">PA1</text>
<text x="83.8" y="41.6">15</text>
<text x="83.8" y="39">16</text>
<text x="83.8" y="36.5">17</text>
<text x="138.2" y="37.7">2</text>
<text x="140.5" y="36.5">M0</text>
<text x="140.5" y="39">M1</text>
<text x="140.5" y="41.6">RXD</text>
<text x="34" y="44.1">7</text>
<text x="34" y="46.6">8</text>
<text x="36.4" y="42.8">PB5</text>
<text x="36.4" y="45.4">PB4</text>
<text x="36.4" y="47.9">(TOSC1)PB3</text>
<text x="78.3" y="47.9">PC1</text>
<text x="78.3" y="45.4">PC2</text>
<text x="78.3" y="42.8">PC3</text>
<text x="83.8" y="46.6">13</text>
<text x="83.8" y="44.1">14</text>
<text x="138.2" y="47.9">6</text>
<text x="140.5" y="44.1">TXD</text>
<text x="140.5" y="46.6">AUX</text>
<text x="32.7" y="51.7">10</text>
<text x="34" y="49.2">9</text>
<text x="36.4" y="50.4">(TOSC2)PB2</text>
<text x="36.4" y="53">PB1</text>
<text x="78.3" y="50.4">PC0</text>
<text x="78.4" y="53">PB0</text>
<text x="83.8" y="51.7">11</text>
<text x="83.8" y="49.2">12</text>
<text x="138.2" y="50.4">7</text>
<text x="140.5" y="49.2">VCC</text>
<text x="140.5" y="51.7">GND</text>
<text x="147.3" y="53">10</text>
<text x="11" y="59.3">1</text>
<text x="20.4" y="59.3">2</text>
<text x="143" y="56.8">EH</text>
<text x="143" y="59.3">EH</text>
<text x="143" y="54.3">EH</text>
<text x="147.3" y="55.5">9</text>
<text x="147.3" y="58.1">8</text>
<text x="10" y="61.9">3</text>
<text x="21.5" y="61.9">4</text>
<text x="225.8" y="61.9">1</text>
<text x="225.8" y="64.4">2</text>
<text x="228.1" y="63.1">FB</text>
<text x="228.1" y="65.7">EN</text>
<text x="235.1" y="63.1">VOUT</text>
<text x="237.8" y="65.7">SW</text>
<text x="242.6" y="64.4">5</text>
<text x="242.6" y="61.9">6</text>
<text x="225.8" y="67">3</text>
<text x="228.1" y="68.2">VIN</text>
<text x="236.4" y="68.2">GND</text>
<text x="242.6" y="67">4</text>
<text x="48.1" y="75.6">CN3801 LiFePo4 Solar Charger</text>
<text x="9.5" y="89.6">1</text>
<text x="12.6" y="88.5">1</text>
<text x="182.6" y="88.5">1</text>
<text x="185" y="89.8">1</text>
<text x="9.5" y="92.1">2</text>
<text x="12.6" y="91.1">2</text>
<text x="167.3" y="91.3" transform="rotate(-90 167.3 91.3)">2</text>
<text x="182.6" y="91.1">2</text>
<text x="185" y="92.4">2</text>
<text x="222.1" y="93.4">Surge Protection</text>
<text x="92.3" y="100">VG</text>
<text x="103.3" y="100">DRV</text>
<text x="109.2" y="101.2">9</text>
<text x="109.2" y="98.7">10</text>
<text x="167.3" y="97.7" transform="rotate(-90 167.3 97.7)">1</text>
<text x="89.9" y="103.8">3</text>
<text x="89.9" y="106.3">4</text>
<text x="92.3" y="102.5">GND</text>
<text x="92.3" y="105.1">CHRG#</text>
<text x="92.3" y="107.6">DONE#</text>
<text x="103.3" y="102.5">VCC</text>
<text x="103.4" y="105.1">CSP</text>
<text x="103.7" y="107.6">BAT</text>
<text x="109.2" y="106.3">7</text>
<text x="109.2" y="103.8">8 CSP</text>
<text x="89.9" y="108.9">5</text>
<text x="92.3" y="110.1">COM</text>
<text x="101.7" y="110.1">MPPT</text>
<text x="109.2" y="108.9">6 MPPT</text>
<text x="34" y="145.7">1</text>
<text x="34" y="148.2">2</text>
<text x="36.4" y="147">1</text>
<text x="36.4" y="149.5">2</text>
<text x="57" y="149.3">2</text>
<text x="57" y="146.7">3</text>
<text x="57" y="144.2">4</text>
<text x="91.2" y="145.7">1</text>
<text x="91.2" y="148.2">2</text>
<text x="93.5" y="147">1</text>
<text x="93.5" y="149.5">2</text>
<text x="34" y="150.8">3</text>
<text x="34" y="153.3">4</text>
<text x="34" y="155.9">5</text>
<text x="36.4" y="152">3</text>
<text x="36.4" y="154.6">4</text>
<text x="57" y="151.8">1</text>
<text x="91.2" y="150.8">3</text>
<text x="93.5" y="152">3</text>
<text x="36.4" y="157.1">5</text>
<text x="36.4" y="173.6">1</text>
<text x="60.7" y="172.4">1</text>
<text x="63" y="173.6">1</text>
<text x="90" y="172.4">1</text>
<text x="93.1" y="173.4">1</text>
<text x="34" y="174.9">2</text>
<text x="34" y="177.4">3</text>
<text x="36.4" y="176.2">2</text>
<text x="36.4" y="178.7">3</text>
<text x="60.7" y="174.9">2</text>
<text x="60.7" y="177.4">3</text>
<text x="60.7" y="180">4</text>
<text x="63" y="176.2">2</text>
<text x="63" y="178.7">3</text>
<text x="90" y="174.9">2</text>
<text x="93.1" y="175.9">2</text>
<text x="93.1" y="178.5">3</text>
<text x="60.7" y="182.5">5</text>
<text x="63" y="181.3">4</text>
<text x="63" y="183.8">5</text>
<text x="93.1" y="181">4</text>
<text x="46.9" y="196.3">Connectors</text>
</g>
<g font-size="2.3" fill="#000080">
<text x="27.3" y="17.2">VBAT</text>
<text x="84.9" y="15.9">GND</text>
<text x="57" y="18.5">C1</text>
<text x="227.2" y="19.7">U3</text>
<text x="268.5" y="18.5">5V_RADIO</text>
<text x="35.4" y="26.1">U1</text>
<text x="252.6" y="28.6">L6</text>
<text x="264" y="24.8">R3</text>
<text x="269.1" y="24.8">C2</text>
<text x="275.5" y="24.8">C3</text>
<text x="139.6" y="32.4">U2</text>
<text x="218.3" y="31.2">C4</text>
<text x="13.4" y="38" transform="rotate(-90 13.4 38)">LED1 STATUS</text>
<text x="242.4" y="38.8">GND</text>
<text x="269.1" y="37.5">GND</text>
<text x="118" y="46.4">R2</text>
<text x="214.5" y="45.1">GND</text>
<text x="117.4" y="50.2">5V_RADIO</text>
<text x="260.2" y="50.2">GND</text>
<text x="13.8" y="56.6">RST</text>
<text x="119.3" y="55.3">C5</text>
<text x="126.9" y="55.3">C6</text>
<text x="227.2" y="59.1">U4</text>
<text x="270.2" y="57.8">5V_AQI</text>
<text x="264" y="64.2">R5</text>
<text x="270.4" y="64.2">C7</text>
<text x="275.5" y="64.2">C8</text>
<text x="24" y="69.3">GND</text>
<text x="134.5" y="70.5">GND</text>
<text x="218.3" y="70.5">C9</text>
<text x="252.6" y="68">L7</text>
<text x="269.1" y="76.9">GND</text>
<text x="25.3" y="82">Q1</text>
<text x="242.4" y="78.2">GND</text>
<text x="6.2" y="87">CN4</text>
<text x="13.3" y="85.8">VSOL</text>
<text x="98.9" y="87">Q2</text>
<text x="115.4" y="85.8">D1</text>
<text x="128.1" y="87">L3</text>
<text x="138.3" y="87">R8</text>
<text x="144.2" y="84.5">VBAT</text>
<text x="184" y="85.8">BATTERY</text>
<text x="214.5" y="84.5">GND</text>
<text x="260.2" y="89.6">GND</text>
<text x="77.3" y="92.1">C10</text>
<text x="91.3" y="95.9">U6</text>
<text x="125.6" y="93.4">D2</text>
<text x="171.3" y="94.7">BT1</text>
<text x="261.5" y="95.9">C17</text>
<text x="15.1" y="98.5">GND</text>
<text x="30.4" y="101">C11</text>
<text x="35.4" y="101">C12</text>
<text x="40.5" y="101">C13</text>
<text x="53.2" y="101">R9</text>
<text x="153.1" y="98.9" transform="rotate(-90 153.1 98.9)">R10</text>
<text x="18.5" y="104" transform="rotate(-90 18.5 104)">D3</text>
<text x="177.6" y="106.1">GND</text>
<text x="261.5" y="104.8">D4</text>
<text x="69.7" y="112.4">LED2</text>
<text x="124.3" y="111.2">Q3</text>
<text x="133.2" y="112.4">C14</text>
<text x="143.4" y="112.4">C15</text>
<text x="67.2" y="116.3">R14</text>
<text x="153.1" y="114.2" transform="rotate(-90 153.1 114.2)">R13</text>
<text x="162" y="115.4" transform="rotate(-90 162 115.4)">C20</text>
<text x="261.5" y="115">C18</text>
<text x="261.5" y="123.9">D5</text>
<text x="36.7" y="130.2">GND</text>
<text x="82.4" y="130.2">GND</text>
<text x="120.5" y="136.6">GND</text>
<text x="261.5" y="135.3">C19</text>
<text x="35.4" y="142.9">WIND</text>
<text x="69.7" y="142.9">QWIIC</text>
<text x="92.6" y="142.9">UPDI</text>
<text x="261.5" y="144.2">D6</text>
<text x="272.9" y="155.6">GND</text>
<text x="26.5" y="163.2">GND</text>
<text x="35.4" y="169.6">RAIN</text>
<text x="62.1" y="169.6">BOARD-B</text>
<text x="92.6" y="170.9">AQI/PMSx003</text>
<text x="26.5" y="184.8">GND</text>
</g>
<g font-size="2.3" fill="#00f">
<text x="17.7" y="24.8">1k</text>
<text x="57" y="26.1">100nF</text>
<text x="212" y="24.8">EN_RADIO</text>
<text x="217" y="27.4">VBAT</text>
<text x="269.1" y="29.9">22uF</text>
<text x="275.5" y="29.9">22uF</text>
<text x="17.7" y="31.2">ANEMO</text>
<text x="17.7" y="33.7">RAIN</text>
<text x="88.8" y="33.7">EN_AQI</text>
<text x="88.8" y="31.2">CHG_INHIBIT</text>
<text x="126.9" y="35">E22_M0</text>
<text x="214" y="35.4" transform="rotate(-90 214 35.4)">10uF</text>
<text x="227.2" y="32.4">TPS61023DRLR</text>
<text x="252.6" y="31.2">1uH</text>
<text x="261" y="30.4" transform="rotate(-90 261 30.4)">732k</text>
<text x="17.7" y="36.2">VANE_ADC</text>
<text x="17.7" y="38.8">VBAT_SENSE 5</text>
<text x="17.7" y="41.3">STATUS</text>
<text x="88.8" y="38.8">UPDI</text>
<text x="88.8" y="36.2">EN_RADIO</text>
<text x="88.8" y="41.3">E22_AUX</text>
<text x="104" y="40.1">UART_TX</text>
<text x="119.3" y="38.8">1k</text>
<text x="124.3" y="40.1">UART_TX_H3</text>
<text x="126.9" y="37.5">E22_M1</text>
<text x="261" y="41.8" transform="rotate(-90 261 41.8)">100k</text>
<text x="17.7" y="46.4">UART_RX</text>
<text x="17.7" y="43.9">RESET</text>
<text x="88.8" y="46.4">E22_M0</text>
<text x="88.8" y="43.9">E22_M1</text>
<text x="104" y="42.6">UART_RX</text>
<text x="111.6" y="46.4">10k</text>
<text x="124.3" y="42.6">UART_RX_H4</text>
<text x="126.9" y="45.1">E22_AUX 5</text>
<text x="17.7" y="51.5">SDA</text>
<text x="17.7" y="48.9">UART_TX</text>
<text x="88.8" y="51.5">SCL</text>
<text x="88.8" y="48.9">AS3935_IRQ</text>
<text x="35.4" y="56.6">ATTINY3226-SF</text>
<text x="13.8" y="65.5">RST</text>
<text x="120.1" y="63.4" transform="rotate(-90 120.1 63.4)">100uF</text>
<text x="127.7" y="63.4" transform="rotate(-90 127.7 63.4)">100nF</text>
<text x="139.6" y="62.9">E220-900T22D/30D</text>
<text x="212" y="64.2">EN_AQI</text>
<text x="217" y="66.7">VBAT</text>
<text x="227.2" y="71.8">TPS61023DRLR</text>
<text x="252.6" y="70.5">1uH</text>
<text x="261" y="69.7" transform="rotate(-90 261 69.7)">732k</text>
<text x="269.1" y="69.3">22uF</text>
<text x="275.5" y="69.3">22uF</text>
<text x="214" y="74.8" transform="rotate(-90 214 74.8)">10uF</text>
<text x="105.3" y="83.2">DRV</text>
<text x="261" y="81.2" transform="rotate(-90 261 81.2)">100k</text>
<text x="24" y="84.5">AO3407</text>
<text x="93.9" y="84.5">AO3407</text>
<text x="126.9" y="84.5">33uH</text>
<text x="6.2" y="94.7">SOLAR</text>
<text x="82.4" y="92.1">100nF</text>
<text x="115.4" y="93.4">SS34</text>
<text x="125.6" y="95.9">SS34</text>
<text x="138.3" y="92.1">240m</text>
<text x="184" y="95.9">BATT</text>
<text x="64.6" y="101">1k</text>
<text x="69.7" y="101">CHRG LED3</text>
<text x="85" y="98.5">VG 1</text>
<text x="85" y="101">GND2</text>
<text x="171.3" y="97.2">18650</text>
<text x="210.7" y="98.5">RAIN</text>
<text x="234.8" y="98.5">RAIN_CON</text>
<text x="265.3" y="97.2">100nF</text>
<text x="48.9" y="105.3" transform="rotate(-90 48.9 105.3)">390k</text>
<text x="51.9" y="107.4">MPPT</text>
<text x="69.7" y="107.4">DONE</text>
<text x="151.8" y="105.3" transform="rotate(-90 151.8 105.3)">1M</text>
<text x="227.2" y="102.3">1k</text>
<text x="261.5" y="107.4">SMAJ5.0A</text>
<text x="26.1" y="109.1" transform="rotate(-90 26.1 109.1)">SMAJ8.5A</text>
<text x="32.4" y="111.6" transform="rotate(-90 32.4 111.6)">100uF</text>
<text x="37.5" y="111.6" transform="rotate(-90 37.5 111.6)">10uF</text>
<text x="42.6" y="111.6" transform="rotate(-90 42.6 111.6)">100nF</text>
<text x="91.3" y="113.7">CN3801</text>
<text x="166.2" y="108.6">VBAT_SENSE</text>
<text x="48.9" y="116.7" transform="rotate(-90 48.9 116.7)">100k</text>
<text x="82.4" y="117.5">COM</text>
<text x="100.2" y="115">CHG_INHIBIT</text>
<text x="129" y="119.3" transform="rotate(-90 129 119.3)">2N7002</text>
<text x="210.7" y="117.5">ANEMO</text>
<text x="238.6" y="117.5">ANEMO_CON</text>
<text x="265.3" y="117.5">100nF</text>
<text x="55.8" y="122.6">220nF</text>
<text x="67.2" y="121.3">120</text>
<text x="113.7" y="125.6" transform="rotate(-90 113.7 125.6)">100k</text>
<text x="135.3" y="120.7" transform="rotate(-90 135.3 120.7)">10uF</text>
<text x="144.2" y="120.5" transform="rotate(-90 144.2 120.5)">10uF</text>
<text x="153.1" y="121.8" transform="rotate(-90 153.1 121.8)">330k</text>
<text x="159.4" y="121.8" transform="rotate(-90 159.4 121.8)">100nF</text>
<text x="228.5" y="121.3">1k</text>
<text x="261.5" y="126.4">SMAJ5.0A</text>
<text x="210.7" y="137.8">VANE_ADC</text>
<text x="238.6" y="137.8">VANE_ADC_CON</text>
<text x="265.3" y="136.6">100nF</text>
<text x="85" y="142.9">1k</text>
<text x="228.5" y="141.7">1k</text>
<text x="8.8" y="145.5">VBAT</text>
<text x="8.8" y="148">GND</text>
<text x="48.1" y="144.2">SCL</text>
<text x="48.1" y="146.7">SDA</text>
<text x="48.1" y="149.3">VBAT</text>
<text x="74.8" y="144.2">UPDI</text>
<text x="82.4" y="148">GND</text>
<text x="261.5" y="146.7">SMAJ5.0A</text>
<text x="8.8" y="150.5">VANE_ADC_CON</text>
<text x="8.8" y="153.1">ANEMO_CON</text>
<text x="48.1" y="151.8">GND</text>
<text x="82.4" y="150.5">VBAT</text>
<text x="92.6" y="155.6">UPDI</text>
<text x="35.4" y="160.7">GX-16-5</text>
<text x="59.6" y="156.9">QWIIC</text>
<text x="21.5" y="172.1">RAIN_CON 1</text>
<text x="51.9" y="172.1">VBAT</text>
<text x="76.1" y="172.1">5V_AQI</text>
<text x="51.9" y="174.7">GND</text>
<text x="51.9" y="177.2">SDA</text>
<text x="51.9" y="179.8">SCL</text>
<text x="76.1" y="174.7">GND</text>
<text x="76.1" y="177.2">UART_TX_H 3</text>
<text x="76.1" y="179.8">UART_RX_H4</text>
<text x="35.4" y="182.3">RAIN</text>
<text x="43.1" y="182.3">AS3935_IRQ</text>
<text x="92.6" y="183.6">PMS</text>
<text x="62.1" y="187.4">XH-5A</text>
</g>
<g font-size="1.6" fill="#000080">
<text x="17.7" y="19.7">R1</text>
<text x="116.7" y="38.8">R7</text>
<text x="264" y="36.2">R4</text>
<text x="264" y="75.6">R6</text>
<text x="64.6" y="98.5">R18</text>
<text x="227.2" y="97.2">R15</text>
<text x="51.9" y="111.2">R12</text>
<text x="55.8" y="115">C16</text>
<text x="228.5" y="116.3">R16</text>
<text x="116.7" y="120.1">R19</text>
<text x="228.5" y="136.6">R17</text>
<text x="82.4" y="142.9">R11</text>
</g>
<g font-size=".9" fill="#a00000">
<text x="61.2" y="147.2">SDA</text>
<text x="61.2" y="144.7">SCL</text>
<text x="61.3" y="149.8">3V3</text>
<text x="61.1" y="152.3">GND</text>
</g>
</svg>
